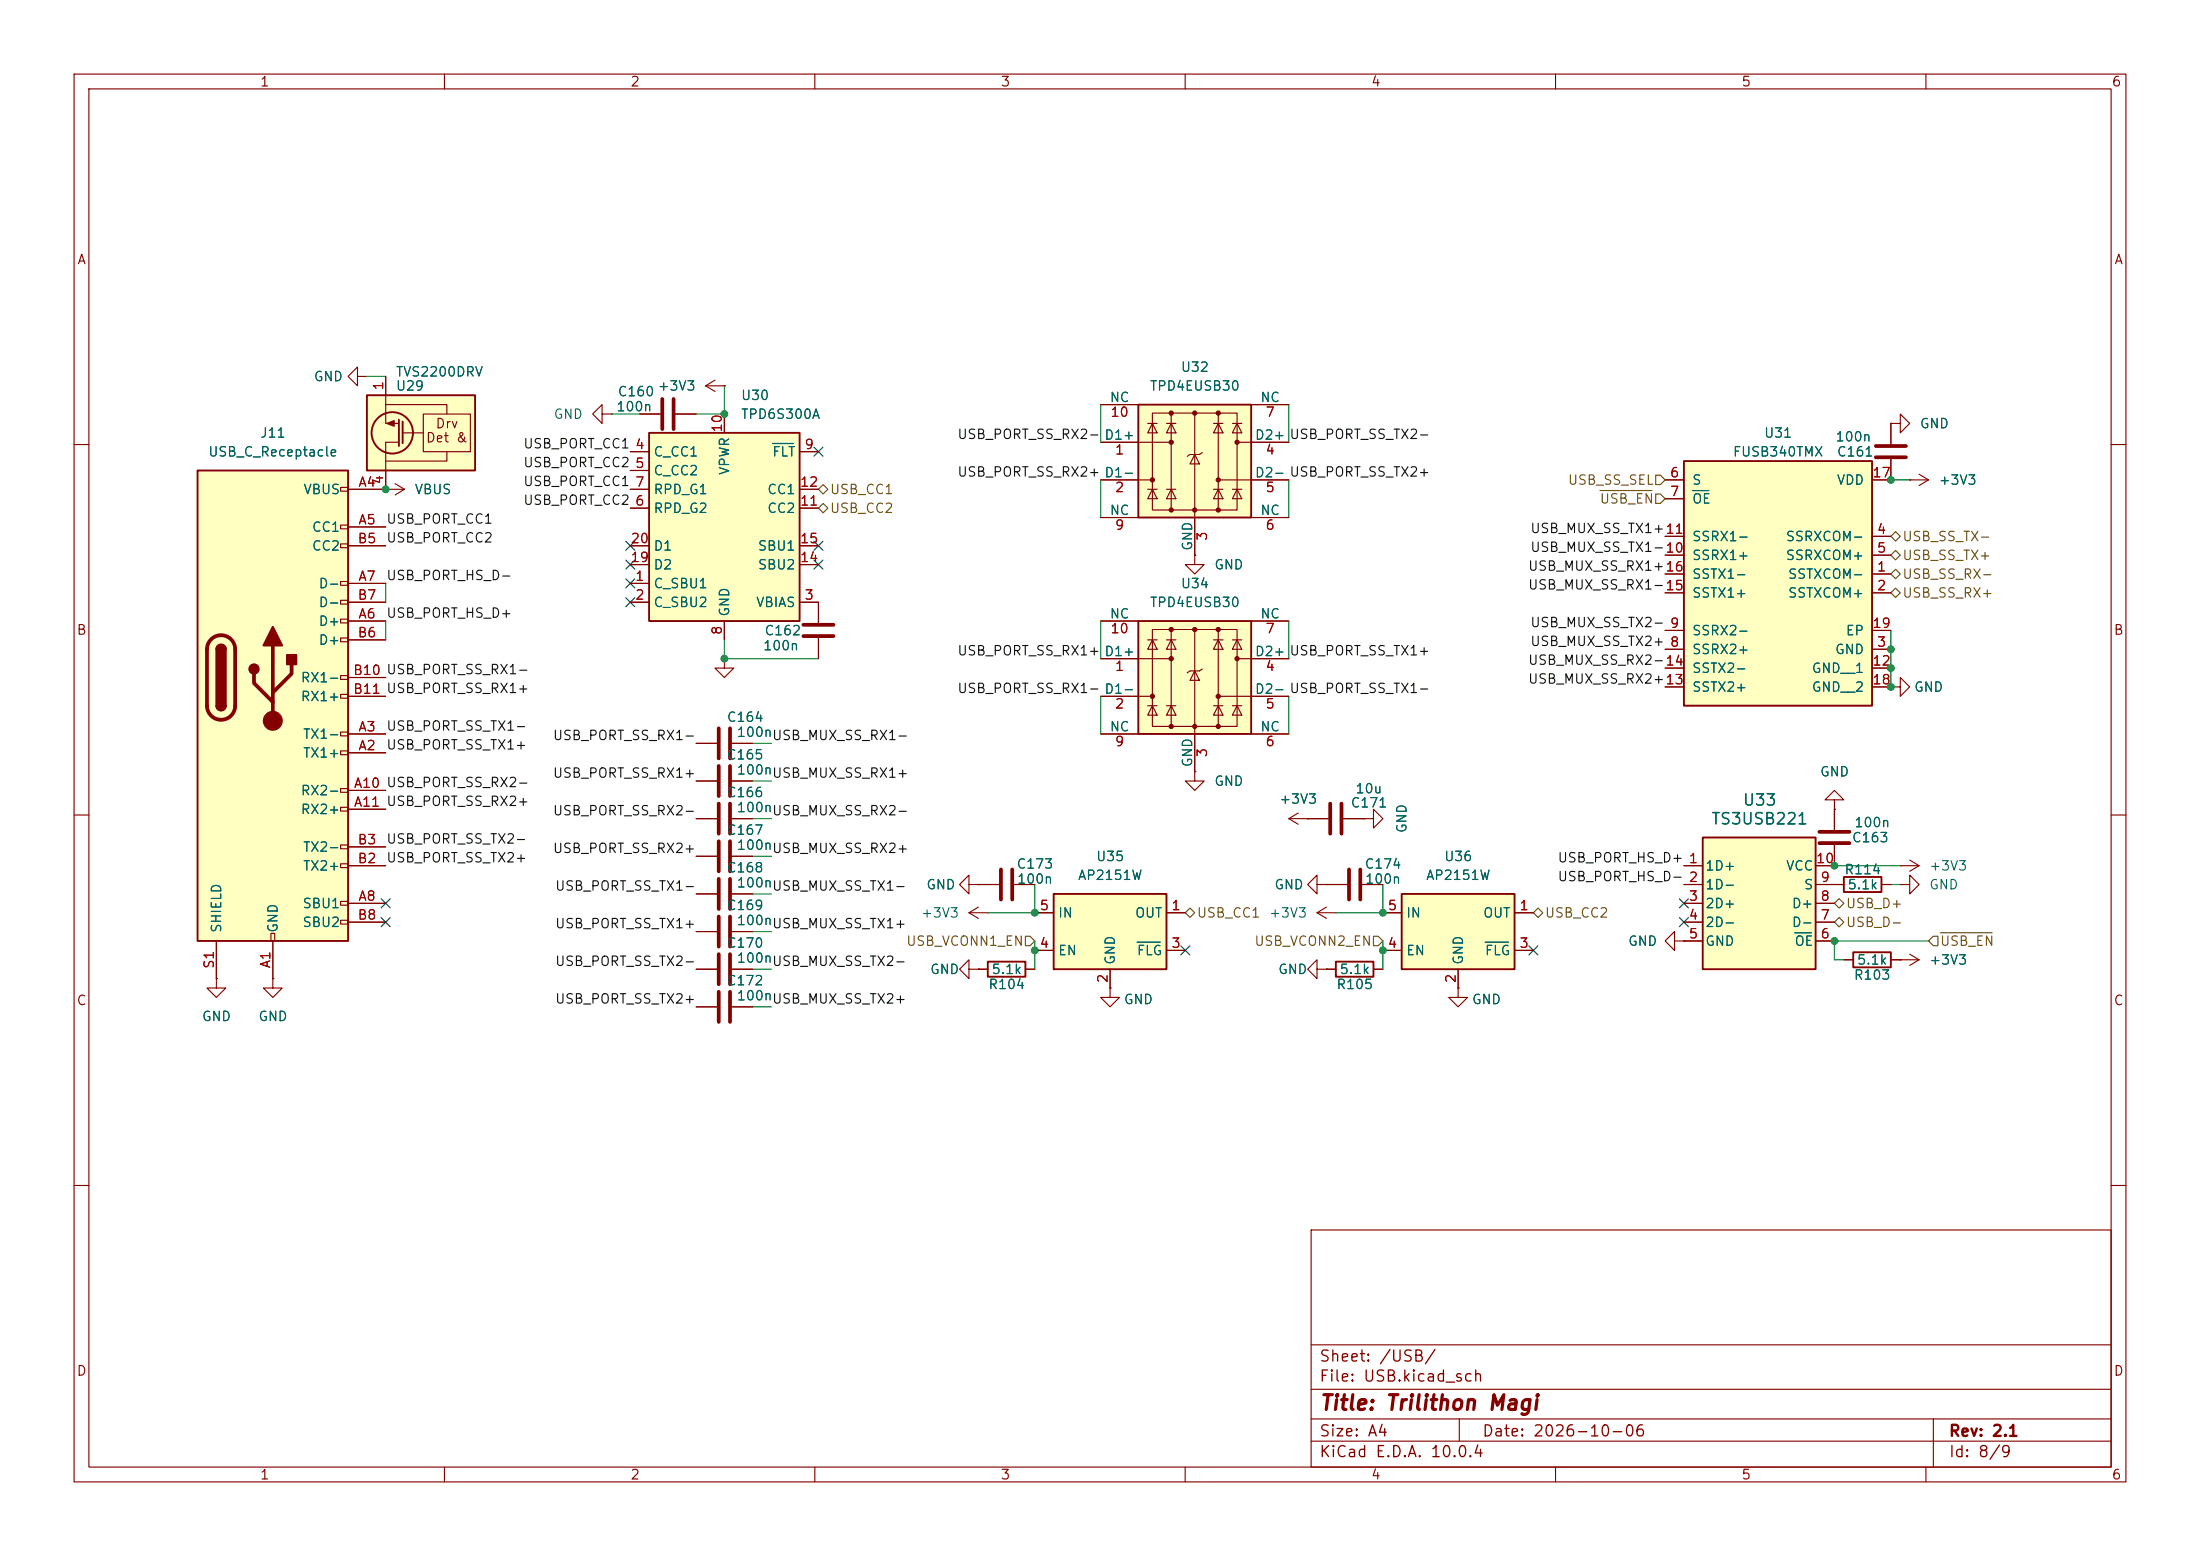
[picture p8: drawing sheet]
<svg xmlns="http://www.w3.org/2000/svg" width="297mm" height="210mm" viewBox="0 0 297 210" stroke-linecap="round" stroke-linejoin="round" font-family="sans-serif">
<g fill="none" stroke="#840000" stroke-width=".15">
<path d="M10 10h277v190h-277zM12 12h273v186h-273zM60 10v2M110 10v2M160 10v2M210 10v2M260 10v2M10 60h2M285 60h2M97.8 88.9v1.3h-1.3l1.3 1.2 1.3-1.2h-1.3M97.8 88.9h.1M10 110h2"/>
<path d="M256.5 116.8h.1M256.5 116.8h2.6M257.8 116.1l1.3 .7M259.1 116.8l-1.3 .8M285 110h2M94 135.9h2.8M94 130.8h2.8M98.8 135.9h2.8M98.8 130.8h2.8M10 160h2M177 166h108v32h-108zM285 160h2"/>
<path d="M60 198v2M110 198v2M160 198v2M177 194.5h108M177 191.5h108M177 187.5h108M177 181.5h108M197 191.5v3M210 198v2M260 198v2M261 191.5v6.5"/>
</g>
<path d="M97 128.8v4M97 133.9v4M98.6 128.8v4M98.6 133.9v4" fill="none" stroke="#840000" stroke-width=".51"/>
<path d="M26.7 63.5h20.3v63.5h-20.3z" fill="#ffffc2"/>
<g fill="none" stroke="#840000" stroke-width=".15">
<path d="M255.3 57.2h1.2v1.2l1.3-1.2-1.3-1.3v1.3M255.3 57.2h.1M46 65.8h1v.5h-1zM46 70.9h1v.5h-1zM46 73.4h1v.5h-1zM46 78.5h1v.5h-1zM47 66h5.1M47 71.1h5.1M47 78.7h5.1M47 73.7h5.1M257.8 64.8h.1M257.8 64.8h2.5"/>
<path d="M259.1 64l1.2 .8M260.3 64.8l-1.2 .7M46 81h1v.5h-1zM46 83.6h1v.5h-1zM46 86.1h1v.5h-1zM46 91.2h1v.5h-1zM46 93.7h1v.5h-1zM46 98.8h1v.5h-1zM47 99.1h5.1M47 83.8h5.1M47 86.4h5.1M47 81.3h5.1"/>
<path d="M47 91.4h5.1M47 94h5.1M255.3 92.7h1.2v1.3l1.3-1.3-1.3-1.3v1.3M255.3 92.7h.1M46 101.3h1v.6h-1zM46 106.4h1v.5h-1zM46 109h1v.5h-1zM46 114h1v.6h-1zM46 116.6h1v.5h-1zM47 101.6h5.1M47 106.7h5.1M47 109.2h5.1"/>
<path d="M47 116.8h5.1M47 114.3h5.1M94 100.3h2.8M94 115.6h2.8M94 110.5h2.8M94 105.4h2.8M98.8 100.3h2.8M98.8 115.6h2.8M98.8 110.5h2.8M98.8 105.4h2.8M256.5 119.4h1.3v-1.3l1.3 1.3-1.3 1.3v-1.3M256.5 119.4h.1"/>
<path d="M29.2 127v5.1M36.6 126h.5v1h-.5zM36.8 132.1v1.3h-1.2l1.2 1.2 1.3-1.2h-1.3M36.8 132.1h.1M36.8 127v5.1M46 121.7h1v.5h-1zM46 124.2h1v.5h-1zM47 121.9h5.1M47 124.5h5.1M94 120.7h2.8M94 125.7h2.8M98.8 120.7h2.8"/>
<path d="M98.8 125.7h2.8M226.1 127v1.3l-1.3-1.3 1.3-1.3v1.3h1.2M227.3 127h.1M248.9 129.5h1.3M255.3 129.5h3.8M256.5 129.5h.1M257.8 128.8l1.3 .7M259.1 129.5l-1.3 .8"/>
</g>
<path d="M26.7 63.5h20.3v63.5h-20.3zM29.2 87.6a.64 .64 0 0 1 .6-.6 .64 .64 0 0 1 .7 .6M29.2 95.3a.64 .64 0 0 0 .6 .6 .64 .64 0 0 0 .7-.6M250.2 128.5h5.1v2.1h-5.1z" fill="none" stroke="#840000" stroke-width=".25"/>
<g fill="none" stroke="#840000" stroke-width=".51">
<path d="M28.5 86.3a1.9 1.9 0 0 1 2.1-.4 1.9 1.9 0 0 1 1.1 1.7v7.7a1.91 1.91 0 0 1-1.9 1.8 1.91 1.91 0 0 1-1.9-1.8v-7.7a1.9 1.9 0 0 1 .6-1.3zM34.3 90.9v1.3l2.5 2.5M36.8 87.1v10.2M39.4 89.7v1.2l-2.6 2.6M97 98.3v4.1M98.6 98.3v4.1M97 103.4v4M97 108.5v4M97 113.5v4.1M97 118.6v4.1M98.6 103.4v4M98.6 108.5v4"/>
<path d="M98.6 113.5v4.1M98.6 118.6v4.1M97 123.7v4.1M98.6 123.7v4.1"/>
</g>
<g fill="#840000" stroke="#840000" stroke-width=".25">
<path d="M29.2 87.6h1.3v7.7h-1.3z"/>
<path d="M29.4 87.2a.64 .64 0 0 1 .7-.2 .64 .64 0 0 1 .4 .6h-1.3z"/>
<path d="M29.2 95.3h1.3a.64 .64 0 0 1-.7 .6 .64 .64 0 0 1-.6-.6z"/>
<path d="M36.8 84.6l1.3 2.5h-2.5z"/>
<path d="M38.7 88.4h1.3v1.3h-1.3z"/>
<circle cx="34.3" cy="90.3" r=".63"/>
</g>
<circle cx="36.8" cy="97.3" r="1.27" fill="#840000" stroke="#840000" stroke-width=".15"/>
<path d="M229.9 113h15.2v17.8h-15.2z" fill="#ffffc2"/>
<path d="M229.9 113h15.2v17.8h-15.2zM248.9 118.4h5.1v2h-5.1z" fill="none" stroke="#840000" stroke-width=".25"/>
<g fill="none" stroke="#840000" stroke-width=".15">
<path d="M227.3 116.8h2.6M227.3 119.4h2.6M245.1 119.4h3.8M247.6 108h-1.2l1.2-1.3 1.3 1.3h-1.3v1.2M247.6 109.2h.1M247.6 114v2.8h-2.5M247.6 109.2v2.8M254 119.4h1.3M227.3 121.9h2.6M227.3 124.5h2.6M227.3 127h2.6M245.1 121.9h2.5"/>
<path d="M245.1 124.5h2.5M245.1 127h2.5"/>
</g>
<path d="M242.3 125.9h2.2" fill="none" stroke="#006464" stroke-width=".15"/>
<path d="M245.6 113.8h4.1M245.6 112.3h4.1" fill="none" stroke="#840000" stroke-width=".51"/>
<path d="M153.7 54.6h15.2v15.3h-15.2z" fill="#ffffc2"/>
<g fill="none" stroke="#840000" stroke-width=".15">
<path d="M48.3 50.8v1.3l-1.3-1.3 1.3-1.3v1.3h1.2M148.6 59.7h9.5M148.6 54.6h5.1M154.9 57.2h1.3M155.6 55.8h11.4v13h-11.4zM155.6 57.2l.6 1.2h-1.3zM157.5 57.2h1.2M158.1 57.2l.6 1.2h-1.2zM158.1 55.8v13M161.3 55.8v19.1M163.8 57.2h1.3M164.5 57.2l.6 1.2h-1.3z"/>
<path d="M164.5 55.8v13M166.4 57.2h1.2M167 57.2l.6 1.2h-1.2zM167 59.7h7M168.9 54.6h5.1M52.1 66h.1M52.1 66h2.5M53.3 65.3l1.3 .7M54.6 66l-1.3 .8M148.6 64.8h7M148.6 69.9h5.1M154.9 66h1.3"/>
<path d="M155.6 66l.6 1.3h-1.3zM157.5 66h1.2M158.1 66l.6 1.3h-1.2zM161.3 61.3l.6 1.3h-1.2zM162.3 61.1l-.4 .2h-1.2l-.4 .3M163.8 66h1.3M164.5 66l.6 1.3h-1.3zM164.5 64.8h9.5M166.4 66h1.2M167 66l.6 1.3h-1.2zM168.9 69.9h5.1"/>
</g>
<path d="M153.7 54.6h15.2v15.3h-15.2z" fill="none" stroke="#840000" stroke-width=".25"/>
<g fill="#840000" stroke="#840000" stroke-width=".15">
<circle cx="155.6" cy="64.8" r=".28"/>
<circle cx="158.1" cy="55.8" r=".28"/>
<circle cx="158.1" cy="59.7" r=".28"/>
<circle cx="158.1" cy="68.8" r=".28"/>
<circle cx="161.3" cy="55.8" r=".28"/>
<circle cx="161.3" cy="68.8" r=".28"/>
<circle cx="164.5" cy="55.8" r=".28"/>
<circle cx="164.5" cy="64.8" r=".28"/>
<circle cx="164.5" cy="68.8" r=".28"/>
<circle cx="167" cy="59.7" r=".28"/>
</g>
<path d="M49.5 53.3h14.6v10.2h-14.6z" fill="#ffffc2"/>
<path d="M52.1 54.6h8.2v1.3M52.1 50.8v6.4h1.7M53.8 59.7h-1.7v6.3M54.4 58.4h2.7M57.1 55.9h6.4v5.1h-6.4zM86.4 55.9h2.8M91.2 55.9h2.8M95.2 52.1l1.3 .7M95.2 52.1h2.6M96.5 51.3l-1.3 .8M97.8 52.1h.1M60.3 61v1.2h-8.2" fill="none" stroke="#840000" stroke-width=".15"/>
<g fill="none" stroke="#840000" stroke-width=".25">
<path d="M49.5 53.3h14.6v10.2h-14.6zM53.8 56.6v3.6M54.4 56.9v2.9"/>
<circle cx="53" cy="58.4" r="2.79"/>
</g>
<path d="M52.2 57.2l1-.4v.7z" fill="#840000" stroke="#840000" stroke-width=".15"/>
<path d="M89.4 53.8v4.1M90.9 53.8v4.1" fill="none" stroke="#840000" stroke-width=".51"/>
<path d="M87.6 58.4h20.3v25.4h-20.3z" fill="#ffffc2"/>
<path d="M87.6 58.4h20.3v25.4h-20.3z" fill="none" stroke="#840000" stroke-width=".25"/>
<g fill="none" stroke="#840000" stroke-width=".15">
<path d="M81.3 55.9v1.3l-1.3-1.3 1.3-1.3v1.3h1.2M82.5 55.9h.1M97.8 55.9v2.5M85.1 78.7h2.5M85.1 61h2.5M85.1 63.5h2.5M85.1 68.6h2.5M85.1 66h2.5M85.1 76.2h2.5M85.1 73.7h2.5M107.9 61h2.6M107.9 68.6h2.6"/>
<path d="M107.9 66h2.6M107.9 76.2h2.6M107.9 73.7h2.6M85.1 81.3h2.5M97.8 83.8v2.6M107.9 81.3h2.6"/>
</g>
<path d="M104.3 59.9h2.8" fill="none" stroke="#006464" stroke-width=".15"/>
<path d="M153.7 83.8h15.2v15.3h-15.2z" fill="#ffffc2"/>
<g fill="none" stroke="#840000" stroke-width=".15">
<path d="M161.3 74.9v1.3h1.3l-1.3 1.3-1.3-1.3h1.3M161.3 74.9h.1M148.6 88.9h9.5M148.6 94h7M148.6 99.1h5.1M148.6 83.8h5.1M154.9 86.4h1.3M154.9 95.3h1.3M155.6 85h11.4v13h-11.4zM155.6 86.4l.6 1.2h-1.3zM155.6 95.3l.6 1.2h-1.3zM157.5 86.4h1.2"/>
<path d="M157.5 95.3h1.2M158.1 86.4l.6 1.2h-1.2zM158.1 95.3l.6 1.2h-1.2zM158.1 85v13M161.3 90.6l.6 1.2h-1.2zM161.3 85v19.1M162.3 90.3l-.4 .3h-1.2l-.4 .2M163.8 86.4h1.3M163.8 95.3h1.3M164.5 86.4l.6 1.2h-1.3zM164.5 95.3l.6 1.2h-1.3zM164.5 85v13"/>
<path d="M164.5 94h9.5M166.4 86.4h1.2M166.4 95.3h1.2M167 86.4l.6 1.2h-1.2zM167 95.3l.6 1.2h-1.2zM167 88.9h7M168.9 99.1h5.1M168.9 83.8h5.1M161.3 104.1v1.3h1.3l-1.3 1.3-1.3-1.3h1.3M161.3 104.1h.1M174 110.5l1.3 .8M174 110.5h5.3"/>
<path d="M175.3 109.7l-1.3 .8M176.5 110.5h.1M177.8 119.4v-1.3l-1.3 1.3 1.3 1.3v-1.3h1.3M179.1 119.4h.1M179.1 119.4h2.8M181.4 110.5h2.7M183.9 119.4h2.8M184.1 110.5h1.3v-1.3l1.3 1.3-1.3 1.3v-1.3M184.1 110.5h.1M29.2 132.1v1.3h-1.3l1.3 1.2 1.3-1.2h-1.3M29.2 132.1h.1M177.8 130.8v1.3l-1.3-1.3 1.3-1.3v1.3h1.3"/>
<path d="M177.8 123.2l1.3 .8M177.8 123.2h2.5M179.1 130.8h.1M179.1 130.8h1.2M179.1 122.4l-1.3 .8M180.3 123.2h.1M185.4 130.8h1.3"/>
</g>
<path d="M153.7 83.8h15.2v15.3h-15.2zM180.3 129.8h5.1v2h-5.1z" fill="none" stroke="#840000" stroke-width=".25"/>
<g fill="#840000" stroke="#840000" stroke-width=".15">
<circle cx="155.6" cy="94" r=".28"/>
<circle cx="158.1" cy="85" r=".28"/>
<circle cx="158.1" cy="88.9" r=".28"/>
<circle cx="158.1" cy="98" r=".28"/>
<circle cx="161.3" cy="85" r=".28"/>
<circle cx="161.3" cy="98" r=".28"/>
<circle cx="164.5" cy="85" r=".28"/>
<circle cx="164.5" cy="94" r=".28"/>
<circle cx="164.5" cy="98" r=".28"/>
<circle cx="167" cy="88.9" r=".28"/>
</g>
<path d="M179.6 108.5v4M181.1 108.5v4M182.1 117.3v4.1M183.6 117.3v4.1" fill="none" stroke="#840000" stroke-width=".51"/>
<path d="M189.2 120.7h15.3v10.1h-15.3z" fill="#ffffc2"/>
<path d="M133.3 129.8h5.1v2h-5.1zM189.2 120.7h15.3v10.1h-15.3z" fill="none" stroke="#840000" stroke-width=".25"/>
<path d="M132.1 130.8h1.2M138.4 130.8h1.3M149.9 133.4v1.2h-1.3l1.3 1.3 1.2-1.3h-1.2M149.9 133.4h.1M186.7 123.2h2.5M186.7 128.3h2.5M196.8 133.4v1.2h-1.2l1.2 1.3 1.3-1.3h-1.3M196.8 133.4h.1M196.8 130.8v2.6M204.5 123.2h2.5M204.5 128.3h2.5" fill="none" stroke="#840000" stroke-width=".15"/>
<path d="M200.5 127.2h3.1" fill="none" stroke="#006464" stroke-width=".15"/>
<path d="M142.2 120.7h15.3v10.1h-15.3z" fill="#ffffc2"/>
<path d="M142.2 120.7h15.3v10.1h-15.3z" fill="none" stroke="#840000" stroke-width=".25"/>
<path d="M132.1 119.4h2.8M136.9 119.4h2.8M139.7 123.2h2.5M139.7 128.3h2.5M149.9 130.8v2.6M157.5 123.2h2.5M157.5 128.3h2.5" fill="none" stroke="#840000" stroke-width=".15"/>
<path d="M153.5 127.2h3.1" fill="none" stroke="#006464" stroke-width=".15"/>
<path d="M135.1 117.3v4.1M136.7 117.3v4.1" fill="none" stroke="#840000" stroke-width=".51"/>
<path d="M227.3 62.2h25.4v33.1h-25.4z" fill="#ffffc2"/>
<path d="M227.3 62.2h25.4v33.1h-25.4z" fill="none" stroke="#840000" stroke-width=".25"/>
<g fill="none" stroke="#840000" stroke-width=".15">
<path d="M52.1 50.8v2.5M86.4 55.9h2.8M91.2 55.9h2.8M97.8 52.1h.1M97.8 55.9v2.5M148.6 59.7h5.1M148.6 54.6h5.1M168.9 59.7h5.1M168.9 54.6h5.1M255.3 57.2h.1M255.3 57.2v2.7M47 66h5.1"/>
<path d="M47 71.1h5.1M47 78.7h5.1M47 73.7h5.1M52.1 66h.1M52.1 63.5v2.5M85.1 66h2.5M85.1 78.7h2.5M85.1 73.7h2.5M85.1 61h2.5M85.1 63.5h2.5M85.1 68.6h2.5M85.1 76.2h2.5"/>
<path d="M107.9 66h2.6M107.9 73.7h2.6M107.9 61h2.6M107.9 68.6h2.6M107.9 76.2h2.6M148.6 64.8h5.1M148.6 69.9h5.1M161.3 74.9h.1M161.3 69.9v5M168.9 64.8h5.1M168.9 69.9h5.1M224.8 77.5h2.5"/>
<path d="M224.8 72.4h2.5M224.8 74.9h2.5M224.8 64.8h2.5M224.8 67.3h2.5M252.7 77.5h2.6M252.7 72.4h2.6M252.7 74.9h2.6M255.3 62v2.8h-2.6M257.8 64.8h.1M47 99.1h5.1M47 83.8h5.1M47 86.4h5.1"/>
<path d="M47 81.3h5.1M47 91.4h5.1M47 94h5.1M85.1 81.3h2.5M97.8 83.8v2.6M107.9 81.3h2.6v2.8M110.5 86.1v2.8M148.6 99.1h5.1M148.6 83.8h5.1M148.6 94h5.1M148.6 88.9h5.1M161.3 99.1v5"/>
<path d="M168.9 99.1h5.1M168.9 83.8h5.1M168.9 94h5.1M168.9 88.9h5.1M224.8 80h2.5M224.8 87.6h2.5M224.8 85.1h2.5M224.8 90.2h2.5M224.8 92.7h2.5M252.7 80h2.6M252.7 87.6h2.6M252.7 85.1h2.6"/>
<path d="M252.7 90.2h2.6M252.7 92.7h2.6M255.3 92.7h.1M47 116.8h5.1M47 101.6h5.1M47 106.7h5.1M47 109.2h5.1M47 114.3h5.1M94 105.4h2.8M94 110.5h2.8M94 115.6h2.8M94 100.3h2.8"/>
<path d="M98.8 105.4h2.8M98.8 110.5h2.8M98.8 115.6h2.8M98.8 100.3h2.8M130.8 119.4v-1.3l-1.3 1.3 1.3 1.3v-1.3h1.3M132.1 119.4h.1M132.1 119.4h2.8M136.9 119.4h2.8M161.3 104.1h.1M176.5 110.5h.1M176.5 110.5h2.8M179.1 119.4h.1"/>
<path d="M179.1 119.4h2.8M181.4 110.5h2.7M183.9 119.4h2.8M184.1 110.5h.1M227.3 119.4h2.6M227.3 116.8h2.6M245.1 119.4h3.8M247.6 109.2h.1M247.6 109.2v2.8M247.6 114v2.8h-2.5M254 119.4h1.3M29.2 132.1h.1"/>
<path d="M29.2 127v5.1M36.8 132.1h.1M36.8 127v5.1M47 121.9h5.1M47 124.5h5.1M94 130.8h2.8M94 120.7h2.8M94 135.9h2.8M94 125.7h2.8M98.8 130.8h2.8M98.8 120.7h2.8M98.8 135.9h2.8"/>
<path d="M98.8 125.7h2.8M130.8 130.8v1.3l-1.3-1.3 1.3-1.3v1.3h1.3M130.8 123.2l1.3 .8M130.8 123.2h2.5M132.1 130.8h.1M132.1 122.4l-1.3 .8M132.1 130.8h1.2M133.3 123.2h.1M138.4 130.8h1.3M139.7 123.2h2.5M139.7 128.3h2.5M149.9 133.4h.1"/>
<path d="M149.9 130.8v2.6M157.5 123.2h2.5M157.5 128.3h2.5M179.1 130.8h.1M179.1 130.8h1.2M185.4 130.8h1.3M186.7 123.2h2.5M186.7 128.3h2.5M196.8 133.4h.1M196.8 130.8v2.6M204.5 123.2h2.5M204.5 128.3h2.5"/>
<path d="M227.3 127h.1M227.3 121.9h2.6M227.3 124.5h2.6M227.3 127h2.6M245.1 121.9h2.5M245.1 124.5h2.5M245.1 127h2.5M248.9 129.5h1.3M255.3 129.5h1.2M256.5 129.5h.1"/>
</g>
<path d="M104.3 59.9h2.8M228.5 66.2h2.2M153.5 127.2h3.1M200.5 127.2h3.1M242.3 125.9h2.2" fill="none" stroke="#006464" stroke-width=".15"/>
<path d="M253.2 61.7h4.1M253.2 60.2h4.1M108.5 84.3h4M108.5 85.9h4" fill="none" stroke="#840000" stroke-width=".51"/>
<g fill="none" stroke="#725600" stroke-width=".15">
<path d="M110.5 68.6l.6-.7 .7 .7-.7 .6zM110.5 66l.6-.6 .7 .6-.7 .7zM216 66.2h7M223.5 66.7h.7l.6 .6-.6 .6h-.7zM223.5 64.1h.7l.6 .7-.6 .6h-.7zM255.3 77.5l.6-.7 .6 .7-.6 .6zM255.3 74.9l.6-.6 .6 .6-.6 .7zM255.9 71.8l.6 .6-.6 .6-.6-.6zM255.3 80l.6-.6 .6 .6-.6 .6zM138.4 126.4h.7l.6 .6-.6 .6h-.7zM160 123.2l.7-.6 .6 .6-.6 .6zM185.4 126.4h.7l.6 .6-.6 .6h-.7z"/>
<path d="M207 123.2l.6-.6 .7 .6-.7 .6zM247.6 124.5l.7-.7 .6 .7-.6 .6zM247.6 121.9l.7-.6 .6 .6-.6 .7zM261 126.4h.6v1.2h-.6l-.7-.6zM261.9 125.9h7"/>
</g>
<g fill="none" stroke="#009600" stroke-width=".15">
<path d="M49.5 50.8h2.6M82.5 55.9h3.9M97.8 52.1v3.8h-3.8M148.6 54.6v5.1M174 54.6v5.1M52.1 78.7v2.6M148.6 64.8v5.1M174 64.8v5.1M255.3 64.8h2.5M52.1 83.8v2.6M97.8 86.4v2.5h12.7M148.6 83.8v5.1"/>
<path d="M148.6 94v5.1M174 83.8v5.1M174 94v5.1M255.3 85.1v7.6M101.6 115.6h2.5M101.6 100.3h2.5M101.6 110.5h2.5M101.6 105.4h2.5M139.7 119.4v3.8h-6.4M186.7 119.4v3.8h-6.4M247.6 116.8h8.9M255.3 119.4h1.2"/>
<path d="M101.6 135.9h2.5M101.6 130.8h2.5M101.6 120.7h2.5M101.6 125.7h2.5M139.7 127v3.8M186.7 127v3.8M260.3 127h-12.7v2.5h1.3"/>
</g>
<g fill="none" stroke="#000084" stroke-width=".15">
<path d="M84.5 75.6l1.2 1.2M84.5 78.1l1.2 1.2M84.5 73.1l1.2 1.2M85.7 75.6l-1.2 1.2M85.7 78.1l-1.2 1.2M85.7 73.1l-1.2 1.2M109.9 75.6l1.2 1.2M109.9 60.4l1.2 1.2M109.9 73.1l1.2 1.2M111.1 75.6l-1.2 1.2M111.1 60.4l-1.2 1.2M111.1 73.1l-1.2 1.2"/>
<path d="M84.5 80.7l1.2 1.2M85.7 80.7l-1.2 1.2M51.5 121.3l1.2 1.2M51.5 123.9l1.2 1.2M52.7 121.3l-1.2 1.2M52.7 123.9l-1.2 1.2M159.4 127.7l1.2 1.2M160.6 127.7l-1.2 1.2M206.4 127.7l1.2 1.2M207.6 127.7l-1.2 1.2M226.7 121.3l1.2 1.2M226.7 123.9l1.2 1.2"/>
<path d="M227.9 121.3l-1.2 1.2M227.9 123.9l-1.2 1.2"/>
</g>
<g fill="#009600" stroke="#009600" stroke-width=".14">
<circle cx="139.7" cy="123.2" r=".46"/>
<circle cx="139.7" cy="128.3" r=".46"/>
<circle cx="255.3" cy="87.6" r=".46"/>
<circle cx="247.6" cy="116.8" r=".46"/>
<circle cx="247.6" cy="127" r=".46"/>
<circle cx="255.3" cy="90.2" r=".46"/>
<circle cx="255.3" cy="92.7" r=".46"/>
<circle cx="255.3" cy="64.8" r=".46"/>
<circle cx="186.7" cy="123.2" r=".46"/>
<circle cx="186.7" cy="128.3" r=".46"/>
<circle cx="97.8" cy="55.9" r=".46"/>
<circle cx="97.8" cy="88.9" r=".46"/>
<circle cx="52.1" cy="66" r=".46"/>
</g>
<text font-size="2" fill="#840000" x="178" y="190.8">Title: Trilithon Magi</text>
<g font-size="1.5" fill="#006464">
<text x="230.9" y="111.7">TS3USB221</text>
<text x="235.2" y="109.1">U33</text>
</g>
<g font-size="1.5" fill="#840000">
<text x="178" y="184.2">Sheet: /USB/</text>
<text x="178" y="186.9">File: USB.kicad_sch</text>
<text x="178" y="197.1">KiCad E.D.A. 10.0.4</text>
<text x="178" y="194.3">Size: A4</text>
<text x="200" y="194.3">Date: 2026-10-06</text>
<text x="263" y="194.3">Rev: 2.1</text>
<text x="263" y="197.1">Id: 8/9</text>
</g>
<g font-size="1.3" fill="#840000">
<text x="35" y="12">1</text>
<text x="85" y="12">2</text>
<text x="135" y="12">3</text>
<text x="185" y="12">4</text>
<text x="235" y="12">5</text>
<text x="285" y="12">6</text>
<text x="10.3" y="36">A</text>
<text x="285.3" y="36">A</text>
<text x="58.7" y="58.1">Drv</text>
<text x="57.4" y="60">Det &amp;</text>
<text x="10.3" y="86">B</text>
<text x="285.3" y="86">B</text>
<text x="10.3" y="136">C</text>
<text x="285.3" y="136">C</text>
<text x="10.3" y="186">D</text>
<text x="285.3" y="186">D</text>
<text x="35" y="200">1</text>
<text x="85" y="200">2</text>
<text x="135" y="200">3</text>
<text x="185" y="200">4</text>
<text x="235" y="200">5</text>
<text x="285" y="200">6</text>
</g>
<g font-size="1.3" fill="#006464">
<text x="42.3" y="51.8">GND</text>
<text x="53.3" y="53">U29</text>
<text x="53.3" y="51.1">TVS2200DRV</text>
<text x="83.3" y="53.8">C160</text>
<text x="88.7" y="53">+3V3</text>
<text x="155.1" y="53">TPD4EUSB30</text>
<text x="159.3" y="50.5">U32</text>
<text x="35" y="59.4">J11</text>
<text x="74.7" y="56.9">GND</text>
<text x="83.1" y="55.8">100n</text>
<text x="99.9" y="54.3">U30</text>
<text x="99.9" y="56.9">TPD6S300A</text>
<text x="149" y="59.7">D1+</text>
<text x="149.7" y="54.6">NC</text>
<text x="169.3" y="59.7">D2+ USB_PORT_SS_TX2-</text>
<text x="169.3" y="59.7">D2+</text>
<text x="170" y="54.6">NC</text>
<text x="238.1" y="59.4">U31</text>
<text x="247.7" y="59.9">100n</text>
<text x="259.1" y="58.1">GND</text>
<text x="28" y="61.9">USB_C_Receptacle</text>
<text x="88.1" y="61.9">C_CC1</text>
<text x="88.1" y="64.5">C_CC2</text>
<text x="98.8" y="64.2" transform="rotate(-90 98.8 64.2)">VPWR</text>
<text x="104.2" y="61.9">FLT</text>
<text x="149" y="64.7">D1-</text>
<text x="169.3" y="64.7">D2- USB_PORT_SS_TX2+</text>
<text x="169.3" y="64.7">D2-</text>
<text x="228.3" y="65.7">S</text>
<text x="233.9" y="61.9">FUSB340TMX</text>
<text x="247.9" y="65.7">VDD</text>
<text x="247.9" y="61.9">C161</text>
<text x="261.6" y="65.7">+3V3</text>
<text x="40.9" y="67">VBUS</text>
<text x="55.9" y="67">VBUS</text>
<text x="88.1" y="69.6">RPD_G2</text>
<text x="88.1" y="67">RPD_G1</text>
<text x="103.5" y="69.6">CC2</text>
<text x="103.5" y="67">CC1</text>
<text x="149.7" y="69.8">NC</text>
<text x="170" y="69.8">NC</text>
<text x="228.3" y="68.3">OE</text>
<text x="42" y="72.1">CC1</text>
<text x="42" y="74.6">CC2</text>
<text x="88.1" y="77.2">D2</text>
<text x="88.1" y="74.6">D1</text>
<text x="102.2" y="77.2">SBU2</text>
<text x="102.2" y="74.6">SBU1</text>
<text x="161.3" y="74.4" transform="rotate(-90 161.3 74.4)">GND</text>
<text x="163.8" y="77.2">GND</text>
<text x="228.3" y="75.9">SSRX1+</text>
<text x="228.3" y="73.4">SSRX1-</text>
<text x="241" y="73.4">SSRXCOM-</text>
<text x="241" y="75.9">SSRXCOM+</text>
<text x="42.9" y="79.7">D-</text>
<text x="42.9" y="82.3">D-</text>
<text x="88.1" y="79.7">C_SBU1</text>
<text x="88.1" y="82.3">C_SBU2</text>
<text x="98.8" y="83.3" transform="rotate(-90 98.8 83.3)">GND</text>
<text x="102" y="82.3">VBIAS</text>
<text x="149.7" y="83.8">NC</text>
<text x="155.1" y="82.3">TPD4EUSB30</text>
<text x="159.3" y="79.7">U34</text>
<text x="170" y="83.8">NC</text>
<text x="228.3" y="81">SSTX1+</text>
<text x="228.3" y="78.4">SSTX1-</text>
<text x="241.3" y="78.4">SSTXCOM-</text>
<text x="241.3" y="81">SSTXCOM+</text>
<text x="42.9" y="84.8">D+</text>
<text x="42.9" y="87.3">D+</text>
<text x="102.9" y="88.1">100n</text>
<text x="103.1" y="86.1">C162</text>
<text x="149" y="88.9">D1+</text>
<text x="169.3" y="88.9">D2+ USB_PORT_SS_TX1+</text>
<text x="169.3" y="88.9">D2+</text>
<text x="228.3" y="88.6">SSRX2+</text>
<text x="228.3" y="86.1">SSRX2-</text>
<text x="247.6" y="88.6">GND</text>
<text x="249.1" y="86.1">EP</text>
<text x="40.5" y="92.4">RX1-</text>
<text x="40.5" y="95">RX1+</text>
<text x="149" y="94">D1-</text>
<text x="169.3" y="94">D2- USB_PORT_SS_TX1-</text>
<text x="169.3" y="94">D2-</text>
<text x="228.3" y="93.7">SSTX2+</text>
<text x="228.3" y="91.1">SSTX2-</text>
<text x="244.5" y="91.1">GND__1</text>
<text x="244.5" y="93.7">GND__2</text>
<text x="258.3" y="93.7">GND</text>
<text x="40.8" y="100">TX1-</text>
<text x="98" y="97.7">C164</text>
<text x="99.4" y="99.8">100n</text>
<text x="149.7" y="99">NC</text>
<text x="170" y="99">NC</text>
<text x="40.5" y="107.7">RX2-</text>
<text x="40.8" y="102.6">TX1+</text>
<text x="98" y="107.9">C166</text>
<text x="98" y="102.8">C165</text>
<text x="99.4" y="104.9">100n</text>
<text x="161.3" y="103.6" transform="rotate(-90 161.3 103.6)">GND</text>
<text x="163.8" y="106.4">GND</text>
<text x="182.9" y="107.4">10u</text>
<text x="245.6" y="105.1">GND</text>
<text x="40.5" y="110.2">RX2+</text>
<text x="98" y="113">C167</text>
<text x="99.4" y="109.9">100n</text>
<text x="172.6" y="108.8">+3V3</text>
<text x="182.3" y="109.3">C171</text>
<text x="190.2" y="112.5" transform="rotate(-90 190.2 112.5)">GND</text>
<text x="250.2" y="112">100n</text>
<text x="40.8" y="117.8">TX2+</text>
<text x="40.8" y="115.3">TX2-</text>
<text x="98" y="118.1">C168</text>
<text x="99.4" y="115">100n</text>
<text x="137.1" y="117.6">C173</text>
<text x="137.2" y="119.6">100n</text>
<text x="145.4" y="119.1">AP2151W</text>
<text x="147.9" y="116.5">U35</text>
<text x="184.1" y="117.6">C174</text>
<text x="184.2" y="119.6">100n</text>
<text x="192.4" y="119.1">AP2151W</text>
<text x="194.9" y="116.5">U36</text>
<text x="230.1" y="117.8">1D+</text>
<text x="241" y="117.8">VCC</text>
<text x="248.9" y="118.3">R114</text>
<text x="249.9" y="114">C163</text>
<text x="260.4" y="117.8">+3V3</text>
<text x="30.2" y="126" transform="rotate(-90 30.2 126)">SHIELD</text>
<text x="37.8" y="126" transform="rotate(-90 37.8 126)">GND</text>
<text x="40.8" y="122.9">SBU1</text>
<text x="40.8" y="125.4">SBU2</text>
<text x="98" y="123.1">C169</text>
<text x="99.4" y="120.1">100n</text>
<text x="99.4" y="125.2">100n</text>
<text x="124.2" y="124.2">+3V3</text>
<text x="125" y="120.4">GND</text>
<text x="142.7" y="124.2">IN</text>
<text x="153.1" y="124.2">OUT</text>
<text x="171.2" y="124.2">+3V3</text>
<text x="172" y="120.4">GND</text>
<text x="189.7" y="124.2">IN</text>
<text x="200.1" y="124.2">OUT</text>
<text x="230.1" y="120.4">1D-</text>
<text x="230.1" y="122.9">2D+</text>
<text x="230.1" y="125.4">2D-</text>
<text x="241.8" y="125.4">D-</text>
<text x="241.8" y="122.9">D+</text>
<text x="243.4" y="120.4">S</text>
<text x="249.3" y="120.4">5.1k</text>
<text x="260.4" y="120.4">GND</text>
<text x="98" y="128.2">C170</text>
<text x="99.4" y="130.3">100n</text>
<text x="125.5" y="131.8">GND</text>
<text x="133.8" y="131.8">5.1k</text>
<text x="142.7" y="129.2">EN</text>
<text x="150.8" y="130.3" transform="rotate(-90 150.8 130.3)">GND</text>
<text x="153.4" y="129.2">FLG</text>
<text x="172.5" y="131.8">GND</text>
<text x="180.8" y="131.8">5.1k</text>
<text x="189.7" y="129.2">EN</text>
<text x="197.8" y="130.3" transform="rotate(-90 197.8 130.3)">GND</text>
<text x="200.4" y="129.2">FLG</text>
<text x="219.7" y="128">GND</text>
<text x="230.1" y="128">GND</text>
<text x="242.2" y="128">OE</text>
<text x="250.6" y="130.5">5.1k</text>
<text x="260.4" y="130.5">+3V3</text>
<text x="98" y="133.3">C172</text>
<text x="99.4" y="135.3">100n</text>
<text x="133.3" y="133.8">R104</text>
<text x="151.6" y="135.8">GND</text>
<text x="180.3" y="133.8">R105</text>
<text x="198.6" y="135.8">GND</text>
<text x="250.2" y="132.5">R103</text>
<text x="27.2" y="138.1">GND</text>
<text x="34.8" y="138.1">GND</text>
</g>
<g font-size="1.3" fill="#a90000">
<text x="52" y="52.8" transform="rotate(-90 52 52.8)">1</text>
<text x="97.8" y="58.5" transform="rotate(-90 97.8 58.5)">10</text>
<text x="149.8" y="56.6">10</text>
<text x="170.7" y="56.6">7</text>
<text x="52" y="65.5" transform="rotate(-90 52 65.5)">4</text>
<text x="85.7" y="60.9">4</text>
<text x="85.7" y="63.5">5</text>
<text x="108.5" y="60.9">9</text>
<text x="150.4" y="61.7">1</text>
<text x="170.7" y="61.7">4</text>
<text x="225.4" y="64.7">6</text>
<text x="252.7" y="64.7">17</text>
<text x="48.3" y="66">A4</text>
<text x="48.3" y="71.1">A5</text>
<text x="85.7" y="68.6">6</text>
<text x="85.7" y="66">7</text>
<text x="107.9" y="68.6">11</text>
<text x="107.9" y="66">12</text>
<text x="150.4" y="66.7">2</text>
<text x="150.4" y="71.8">9</text>
<text x="170.7" y="66.7">5</text>
<text x="170.7" y="71.8">6</text>
<text x="225.4" y="67.3">7</text>
<text x="48.2" y="73.6">B5</text>
<text x="85" y="76.2">19</text>
<text x="85" y="73.6">20</text>
<text x="107.9" y="76.2">14</text>
<text x="107.9" y="73.6">15</text>
<text x="163.3" y="73.1" transform="rotate(-90 163.3 73.1)">3</text>
<text x="224.7" y="74.9">10</text>
<text x="224.7" y="72.4">11</text>
<text x="224.7" y="77.4">16</text>
<text x="253.3" y="77.4">1</text>
<text x="253.3" y="72.4">4</text>
<text x="253.3" y="74.9">5</text>
<text x="48.2" y="81.3">B7</text>
<text x="48.3" y="83.8">A6</text>
<text x="48.3" y="78.7">A7</text>
<text x="85.7" y="78.7">1</text>
<text x="85.7" y="81.3">2</text>
<text x="108.5" y="81.3">3</text>
<text x="224.7" y="80">15</text>
<text x="253.3" y="80">2</text>
<text x="48.2" y="86.3">B6</text>
<text x="97.8" y="85.8" transform="rotate(-90 97.8 85.8)">8</text>
<text x="149.8" y="85.8">10</text>
<text x="170.7" y="85.8">7</text>
<text x="225.4" y="87.6">8</text>
<text x="225.4" y="85.1">9</text>
<text x="252.7" y="85.1">19</text>
<text x="253.3" y="87.6">3</text>
<text x="47.6" y="91.4">B10 USB_PORT_SS_RX1-</text>
<text x="47.6" y="94">B11 USB_PORT_SS_RX1+</text>
<text x="47.6" y="91.4">B10</text>
<text x="47.6" y="94">B11</text>
<text x="150.4" y="90.9">1</text>
<text x="150.4" y="95.9">2</text>
<text x="170.7" y="90.9">4</text>
<text x="170.7" y="95.9">5</text>
<text x="224.7" y="92.7">13</text>
<text x="224.7" y="90.1">14</text>
<text x="252.7" y="90.1">12</text>
<text x="252.7" y="92.7">18</text>
<text x="48.3" y="101.6">A2</text>
<text x="48.3" y="99">A3</text>
<text x="150.4" y="101">9</text>
<text x="170.7" y="101">6</text>
<text x="47.7" y="106.7">A10 USB_PORT_SS_RX2-</text>
<text x="47.7" y="106.7">A10</text>
<text x="163.3" y="102.3" transform="rotate(-90 163.3 102.3)">3</text>
<text x="47.7" y="109.2">A11 USB_PORT_SS_RX2+</text>
<text x="47.7" y="109.2">A11</text>
<text x="48.2" y="116.8">B2</text>
<text x="48.2" y="114.3">B3</text>
<text x="227.9" y="116.8">1</text>
<text x="227.9" y="119.4">2</text>
<text x="245.1" y="116.8">10</text>
<text x="245.7" y="119.4">9</text>
<text x="48.2" y="124.4">B8</text>
<text x="48.3" y="121.9">A8</text>
<text x="140.3" y="123.2">5</text>
<text x="158" y="123.2">1</text>
<text x="187.3" y="123.2">5</text>
<text x="205" y="123.2">1</text>
<text x="227.9" y="121.9">3</text>
<text x="227.9" y="124.4">4</text>
<text x="245.7" y="124.4">7</text>
<text x="245.7" y="121.9">8</text>
<text x="29.2" y="130.9" transform="rotate(-90 29.2 130.9)">S1</text>
<text x="36.8" y="130.8" transform="rotate(-90 36.8 130.8)">A1</text>
<text x="140.3" y="128.2">4</text>
<text x="158" y="128.2">3</text>
<text x="187.3" y="128.2">4</text>
<text x="205" y="128.2">3</text>
<text x="227.9" y="127">5</text>
<text x="245.7" y="127">6</text>
<text x="149.8" y="132.8" transform="rotate(-90 149.8 132.8)">2</text>
<text x="196.8" y="132.8" transform="rotate(-90 196.8 132.8)">2</text>
</g>
<g font-size="1.3" fill="#0f0f0f">
<text x="129.2" y="59.6">USB_PORT_SS_RX2-</text>
<text x="70.6" y="63.4">USB_PORT_CC2</text>
<text x="70.6" y="60.8">USB_PORT_CC1</text>
<text x="70.6" y="65.9">USB_PORT_CC1</text>
<text x="129.2" y="64.6">USB_PORT_SS_RX2+ D1-</text>
<text x="52.1" y="71">USB_PORT_CC1</text>
<text x="70.6" y="68.5">USB_PORT_CC2</text>
<text x="52.1" y="73.5">USB_PORT_CC2</text>
<text x="206.2" y="77.3">USB_MUX_SS_RX1+16</text>
<text x="206.5" y="74.8">USB_MUX_SS_TX1-10</text>
<text x="206.5" y="72.3">USB_MUX_SS_TX1+11</text>
<text x="52.1" y="83.7">USB_PORT_HS_D+</text>
<text x="52.1" y="78.6">USB_PORT_HS_D-</text>
<text x="206.2" y="79.9">USB_MUX_SS_RX1-15</text>
<text x="129.2" y="88.8">USB_PORT_SS_RX1+</text>
<text x="206.5" y="87.5">USB_MUX_SS_TX2+ 8</text>
<text x="206.5" y="85">USB_MUX_SS_TX2- 9</text>
<text x="129.2" y="93.9">USB_PORT_SS_RX1- D1-</text>
<text x="206.2" y="92.6">USB_MUX_SS_RX2+13</text>
<text x="206.2" y="90">USB_MUX_SS_RX2-14</text>
<text x="52.1" y="98.9">USB_PORT_SS_TX1-</text>
<text x="52.1" y="101.5">USB_PORT_SS_TX1+</text>
<text x="74.5" y="100.2">USB_PORT_SS_RX1-</text>
<text x="104.1" y="100.2">USB_MUX_SS_RX1-</text>
<text x="74.5" y="105.3">USB_PORT_SS_RX1+</text>
<text x="104.1" y="105.3">USB_MUX_SS_RX1+</text>
<text x="74.5" y="110.4">USB_PORT_SS_RX2-</text>
<text x="104.1" y="110.4">USB_MUX_SS_RX2-</text>
<text x="52.1" y="114.2">USB_PORT_SS_TX2-</text>
<text x="52.1" y="116.7">USB_PORT_SS_TX2+</text>
<text x="74.5" y="115.4">USB_PORT_SS_RX2+</text>
<text x="104.1" y="115.4">USB_MUX_SS_RX2+</text>
<text x="210.2" y="116.7">USB_PORT_HS_D+ 1</text>
<text x="210.2" y="119.3">USB_PORT_HS_D- 2</text>
<text x="74.8" y="120.5">USB_PORT_SS_TX1-</text>
<text x="74.8" y="125.6">USB_PORT_SS_TX1+</text>
<text x="104.1" y="125.6">USB_MUX_SS_TX1+</text>
<text x="104.1" y="120.5">USB_MUX_SS_TX1-</text>
<text x="74.8" y="130.7">USB_PORT_SS_TX2-</text>
<text x="104.1" y="130.7">USB_MUX_SS_TX2-</text>
<text x="74.8" y="135.8">USB_PORT_SS_TX2+</text>
<text x="104.1" y="135.8">USB_MUX_SS_TX2+</text>
</g>
<g font-size="1.3" fill="#725600">
<text x="211.6" y="65.7">USB_SS_SEL</text>
<text x="112" y="69.6">USB_CC2</text>
<text x="112" y="67">USB_CC1</text>
<text x="215.9" y="68.3">USB_EN</text>
<text x="256.7" y="75.9">USB_SS_TX+</text>
<text x="256.7" y="73.4">USB_SS_TX-</text>
<text x="256.7" y="78.4">USB_SS_RX-</text>
<text x="256.7" y="81">USB_SS_RX+</text>
<text x="161.5" y="124.2">USB_CC1</text>
<text x="208.5" y="124.2">USB_CC2</text>
<text x="249.1" y="125.4">USB_D-</text>
<text x="249.1" y="122.9">USB_D+</text>
<text x="122.3" y="128">USB_VCONN1_EN</text>
<text x="169.2" y="128">USB_VCONN2_EN</text>
<text x="261.8" y="128">USB_EN</text>
</g>
</svg>
